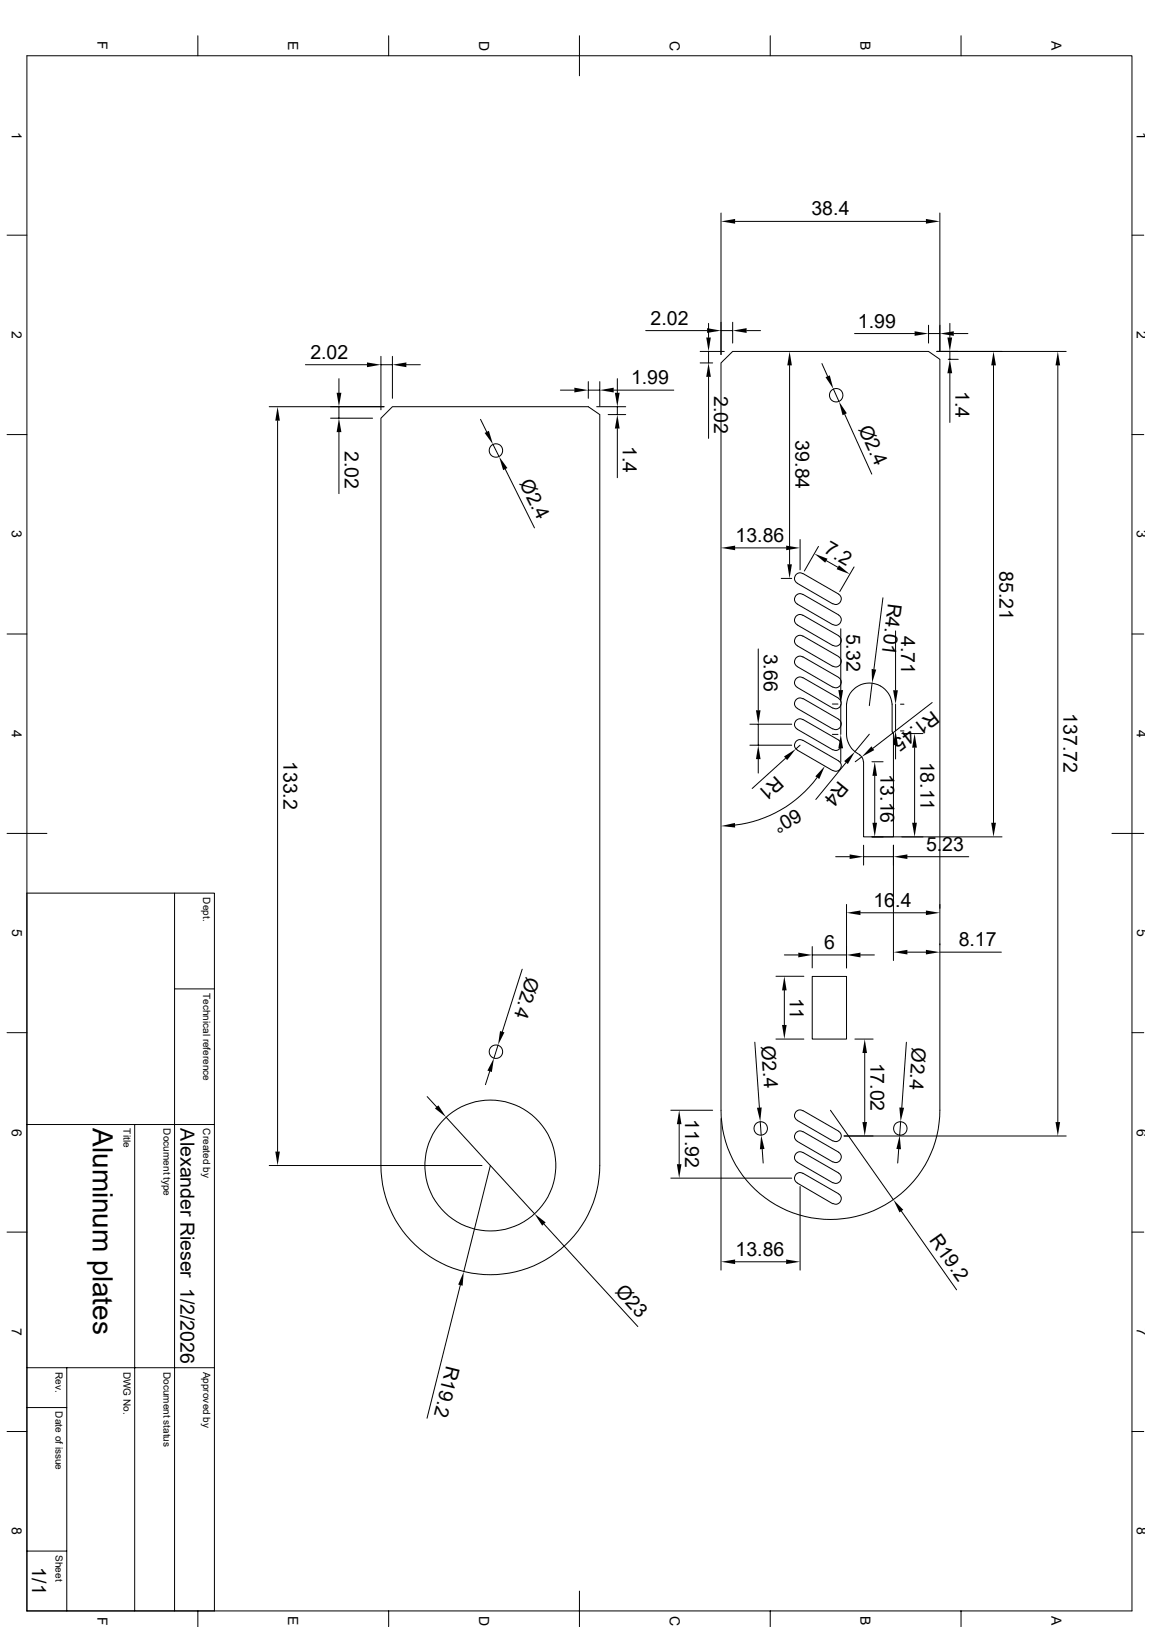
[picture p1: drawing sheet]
<svg xmlns="http://www.w3.org/2000/svg" width="297mm" height="420mm" viewBox="0 0 297 420" stroke-linecap="round" stroke-linejoin="round" font-family="sans-serif">
<g fill="none" stroke="#000" stroke-width=".26">
<path d="M6.9 14.4h285.2v401.4h-285.2zM51.1 9.2v5.2M100.3 9.2v5.2M149.5 9.2v10.4M198.8 9.2v5.2M248 9.2v5.2M186.1 55v36.5M189.7 57.1h49.2M242.5 55v35.6M1.8 60.7h5.1M292.1 60.7h3M78.8 94.1h15.9"/>
<path d="M87.5 97.7v3.7M98.3 92v13.8M98.3 94.1h3M101.3 92v10.8M104.9 94.1h3.6M151.8 98.5v4.3M154.8 98.5v6.4M159.3 97.7v3.7M166.6 85.3h15.9M180.7 90.7h6.2M180.7 93.7h3.2M182.8 83.5v3.6"/>
<path d="M182.8 90.7v3M182.8 97.3v15.9M186.1 85.3h3M186.1 93.7l3-3h50.5l2.9 2.1v193.8a28.2 28.2 0 0 1-28.2 28.2 28.2 28.2 0 0 1-28.2-28.2zM189.1 83.2v5.4M192.7 85.3h3.6M203.8 94.3v51.4M212.1 93.9l1.5 3.3M220.5 86.1h15.5M239.6 83.9v4.7M239.6 86.1h2.9M241.8 90.7h33.3"/>
<path d="M244.7 92.8h2.6M245.1 83.5v3.6M245.1 90.7v2.1M245.1 96.4v12.7M246.1 86.1h3.7M256.4 94.3v118.1M273 94.3v195.3M1.8 112.2h5.1M69.5 105h29.6M71.6 108.6v188.7M85.3 107.9h10.8M87.5 105v2.9"/>
<path d="M87.5 111.5v15.9M98.3 107.9l3-2.9h50.5l3 2v193.9a28.2 28.2 0 0 1-28.3 28.2 28.2 28.2 0 0 1-28.2-28.2zM124 108.2l1.6 3.3M127.2 114.7l1.6 3.2M144.6 100.7h3.6M151.8 100.7h3M154 105h7.5M156.9 107h4.6M158.4 100.7h15.5M159.3 105v2M159.3 110.6v12.7M215.1 100.4l1.4 3.2"/>
<path d="M218 106.9l7 15.5M292.1 112.2h3M130.4 121.1l7.5 15.2M206.5 139.3v7.8M189.7 141.4h13.2M201.6 149.3h2.7M205.7 150.5a1.44 1.44 0 0 1-.5-1.9 1.44 1.44 0 0 1 2-.6l9.2 5.4a1.42 1.42 0 0 1 .5 1.9 1.42 1.42 0 0 1-2 .5M205.7 150.6l9.2 5.3M207.2 153.5a1.42 1.42 0 0 0-2 .5 1.42 1.42 0 0 0 .5 1.9l9.2 5.3M207.2 158.8a1.42 1.42 0 0 0-2 .5 1.42 1.42 0 0 0 .5 2M207.2 153.4l9.2 5.3M207.2 158.8l9.2 5.3"/>
<path d="M211.2 141.1l-3.6 6.3M213.2 144.7l3 1.7M216.4 158.8a1.42 1.42 0 0 1 .5 1.9 1.42 1.42 0 0 1-2 .5M220.4 146.3l-3.7 6.4M227.8 154.3l-2.3 18.5M1.8 163.7h5.1M195.7 167.5v15.8M205.7 172.1l9.2 5.3M205.7 177.5l9.2 5.3M205.7 161.3l9.2 5.3M207.2 169.6a1.42 1.42 0 0 0-2 .5 1.42 1.42 0 0 0 .5 1.9M207.2 175a1.42 1.42 0 0 0-2 .5 1.42 1.42 0 0 0 .5 1.9"/>
<path d="M207.2 169.5l9.2 5.3M207.2 174.9l9.2 5.3M214.9 172a1.42 1.42 0 0 0 2-.5 1.42 1.42 0 0 0-.5-2l-9.2-5.3a1.44 1.44 0 0 0-2 .5 1.44 1.44 0 0 0 .5 2l9.2 5.3M216.4 174.9a1.42 1.42 0 0 1 .5 1.9 1.42 1.42 0 0 1-2 .5M216.4 164.1a1.42 1.42 0 0 1 .5 2 1.42 1.42 0 0 1-2 .5M217 162.3v15.8M225 176.3l-.7 5.9M231.1 162.9v15.3M292.1 163.7h3M193.5 192.4h10.8M193.5 186.9h10.8M195.7 186.9v5.5"/>
<path d="M195.7 196v3.6M202.7 195.7l-8.6 7.8M205.7 193.6l9.2 5.3M205.7 182.9l9.2 5.3M206.5 192.4l-1.1 .9M207.2 191.1a1.42 1.42 0 0 0-2 .5 1.42 1.42 0 0 0 .5 2M207.2 180.4a1.42 1.42 0 0 0-2 .5 1.42 1.42 0 0 0 .5 1.9M207.2 191.1l9.2 5.3M207.2 180.3l9.2 5.3M214.8 189.6h1.4M214.8 181.7h1.4M214.9 193.5a1.42 1.42 0 0 0 2-.5 1.42 1.42 0 0 0-.5-1.9l-9.2-5.4a1.44 1.44 0 0 0-2 .6 1.44 1.44 0 0 0 .5 1.9l9.2 5.3"/>
<path d="M216.4 196.4a1.42 1.42 0 0 1 .5 2 1.42 1.42 0 0 1-2 .5M216.4 180.3a1.42 1.42 0 0 1 .5 1.9 1.42 1.42 0 0 1-2 .6M216.4 185.7a1.42 1.42 0 0 1 .5 1.9 1.42 1.42 0 0 1-2 .5M217 181.7v7.9M217 193.2v3.6M218.3 196.8l-7.8 9.6M218.4 181.8a5.9 5.9 0 0 1 5.9-5.5 5.9 5.9 0 0 1 5.9 5.5v6.9l.3 .7v26.6h-7.7v-19.3l-.3-1-.7-.8M218.4 181.7v7.9a6 6 0 0 0 3.5 5.3M222.4 195.4l-1.7 1.2M224.3 189.5l-3.7 4.6M225 196.6h2.9M231.1 181.8v6.9"/>
<path d="M231.1 192.3v3.6M232.4 188.7h.9M232.4 181.8h.9M232.7 189.4h5.5M236 193v19.4M240.5 181.4l-15.2 11.8M1.8 215.1h10.3M210.8 200.7a30.9 30.9 0 0 1-21.1 12.3M222.8 218.2v5.1M225 216h33.6M225.7 200.3v12.1M230.5 218.2v29.7"/>
<path d="M286.9 215.1h8.2M6.9 230.5h48.4v185.3M45 230.5v185.3M215.6 221.1h3.6M218.4 233.5v16.4M222 235.6h16.9M222.8 221.1h7.7M234.1 221.1h15.9M242.5 233.5v1M45 255.3h10.3M134.7 250.2l-5.1 16.1M200.2 252h7.2"/>
<path d="M202.4 246.5h3.6M202.4 255.7v8.9M209.6 252.1h8.8v16.1h-8.8zM209.6 244.3v5.6M209.6 246.5h8.8M222 246.5h3.6M234.1 245.8h4.8M242.5 243.6v.3M242.5 245.8h15.9M1.8 266.6h5.1M126.4 276.6l-1.1 3.4M128.5 269.7l-1 3.4"/>
<path d="M194.8 269l1.2 16.9M200.2 268.2h7.2M220.6 268.2h4.7M223.1 271.8v17.8M233.9 269l-1.2 16.9M292.1 266.6h3M6.9 290.3h48.4M34.8 290.3v125.5M110.2 283.1l2.4 2.6M115.1 288.4l22.8 24.9M173.1 286.6h10.8M175.3 290.2v10.3"/>
<path d="M186.1 288.8v39.1M196.2 289.5l.2 3.5M196.7 296.6l.2 3.6M207.2 286.7a1.42 1.42 0 0 0-2 .5 1.42 1.42 0 0 0 .5 2l9.2 5.3M207.2 297.5a1.42 1.42 0 0 0-2 .5 1.42 1.42 0 0 0 .5 2M207.2 292.1a1.42 1.42 0 0 0-2 .6 1.42 1.42 0 0 0 .5 1.9l9.2 5.3M207.2 286.7l9.2 5.3M207.2 297.5l9.2 5.3M207.2 292.1l9.2 5.3M214.3 286.6l16.2 23.1M216.4 292a1.42 1.42 0 0 1 .5 2 1.42 1.42 0 0 1-2 .5M216.4 297.4a1.42 1.42 0 0 1 .5 2 1.42 1.42 0 0 1-2 .5"/>
<path d="M217.8 293.2h57.3M231.9 296.6l-.3 3.6M232.4 289.5l-.2 3.5M1.8 318.1h5.1M69.5 300.9h54.9M126.5 300.9l-6.8 27.4M140.4 316l24.2 26.4M173.1 304.1h31.2M205.7 305.4a1.42 1.42 0 0 1-.5-2 1.42 1.42 0 0 1 2-.5l9.2 5.2a1.44 1.44 0 0 1 .5 2 1.44 1.44 0 0 1-2 .5M205.7 305.4l9.2 5.3M205.7 300l9.2 5.3M206.5 306.3v21.6"/>
<path d="M216.4 302.8a1.42 1.42 0 0 1 .5 2 1.42 1.42 0 0 1-2 .5M232.6 312.6l14.2 20.4M292.1 318.1h3M118.8 331.7l-8.6 34.4M189.7 325.7h13.2M6.9 353.1h48.4M17.2 353.1v62.7M1.8 369.5h5.1M6.9 363.3h10.3M292.1 369.5h3M6.9 400.4h10.3M51.1 415.8v4.1"/>
<path d="M100.3 415.8v4.1M149.5 410.7v9.2M198.8 415.8v4.1M248 415.8v4.1"/>
<circle cx="128" cy="116.3" r="1.74"/>
<circle cx="215.8" cy="102" r="1.74"/>
<circle cx="128" cy="271.5" r="1.74"/>
<circle cx="196.3" cy="291.3" r="1.74"/>
<circle cx="232.3" cy="291.3" r="1.74"/>
<circle cx="126.5" cy="300.9" r="16.9"/>
</g>
<g fill="#000">
<path d="M186.1 57.1l3.6-.6v1.2zM238.9 56.5l3.6 .6-3.6 .6zM94.7 93.6l3.6 .5-3.6 .7zM101.3 94.1l3.6-.5v1.2zM182.5 84.7l3.6 .6-3.6 .6zM182.2 87.1h1.2l-.6 3.6zM182.8 93.7l.6 3.6h-1.2zM189.1 85.3l3.6-.6v1.2zM203.8 90.7l.5 3.6h-1.1zM213 97.4l1.1-.5 1 3.5zM236 85.5l3.6 .6-3.6 .6zM244.5 87.1h1.2l-.6 3.6z"/>
<path d="M245.1 92.8l.6 3.6h-1.2zM242.5 86.1l3.6-.6v1.2zM256.4 90.7l.6 3.6h-1.2zM273 90.7l.6 3.6h-1.2zM71.6 105l.6 3.6h-1.2zM86.9 101.4h1.2l-.6 3.6zM87.5 107.9l.6 3.6h-1.2zM125.1 111.8l1.1-.6 1 3.5zM148.2 100.1l3.6 .6-3.6 .6zM154.8 100.7l3.6-.6v1.2zM158.7 101.4h1.2l-.6 3.6zM159.3 107l.6 3.6h-1.2z"/>
<path d="M216.5 103.6l2 3.1-1.1 .5zM128.8 117.9l2.1 2.9-1.1 .6zM186.1 141.4l3.6-.6v1.2zM202.9 140.8l3.6 .6-3.6 .6zM203.2 145.7h1.1l-.5 3.6zM210.1 142.9l3.4 1.3-.6 1zM216.5 145.9l2.8 2.3-3.4-1.3zM216.3 178.1h1.3l-.6 3.6zM224.9 172.7l1.2 .1-1.1 3.5zM230.5 178.2h1.2l-.6 3.6zM195.7 192.4l.6 3.6h-1.2zM195.1 183.3h1.2l-.6 3.6z"/>
<path d="M202.3 195.3l3.1-2-2.3 2.9zM217 189.6l.6 3.6h-1.3zM217.8 196.5l2.8-2.4-1.8 3.1zM224.9 192.7l.7 .9-3.2 1.8zM231.1 188.7l.6 3.6h-1.2zM236 189.4l.6 3.6h-1.2zM186.1 213.2l3.6-.8v1.2zM212.9 197.7l-1.5 3.4-1-.7zM225.1 212.4h1.2l-.6 3.6zM225.7 196.6l.6 3.7h-1.2zM235.4 212.4h1.2l-.6 3.6zM255.8 212.4h1.2l-.6 3.6z"/>
<path d="M219.2 220.6l3.6 .5-3.6 .6zM218.4 235.6l3.6-.6v1.2zM230.5 221.1l3.6-.5v1.1zM238.9 235l3.6 .6-3.6 .6zM202.4 252l.6 3.7h-1.2zM206 245.9l3.6 .6-3.6 .6zM218.4 246.5l3.6-.6v1.2zM230.5 245.8l3.6-.6v1.2zM238.9 245.2l3.6 .6-3.6 .6zM127.5 273.1l-.6 3.6-1.1-.3zM129 266.1l1.2 .4-1.7 3.2zM201.8 264.6h1.2l-.6 3.6z"/>
<path d="M223.1 268.2l.6 3.6h-1.2zM71 297.3h1.2l-.6 3.6zM112.2 286.1l.9-.8 2 3.1zM175.3 286.6l.6 3.6h-1.2zM195.3 286l1.3-.1-.4 3.6zM196.4 293l.9 3.6-1.2 .1zM222.5 289.6h1.2l-.6 3.6zM232.2 293l.3 3.7-1.2-.1zM232.1 285.9l1.2 .1-.9 3.5zM272.4 289.6h1.2l-.6 3.6zM137.9 313.3l2.9 2.3-.9 .8zM174.7 300.5h1.2l-.6 3.6z"/>
<path d="M230.5 309.7l2.6 2.6-1 .7zM119.7 328.3l-.3 3.6-1.2-.3zM186.1 325.7l3.6-.6v1.2zM202.9 325.1l3.6 .6-3.6 .6z"/>
</g>
<text font-size="7.2" x="23.9" y="291.3" transform="rotate(90 23.9 291.3)">Aluminum plates</text>
<g font-size="5">
<text x="209.4" y="55.6">38.4</text>
<text x="167.9" y="83.8">2.02</text>
<text x="221.4" y="84.6">1.99</text>
<text x="80.1" y="92.7">2.02</text>
<text x="162.9" y="99.2">1.99</text>
<text x="246.5" y="100.9" transform="rotate(90 246.5 100.9)">1.4</text>
<text x="184.3" y="102.2" transform="rotate(90 184.3 102.2)">2.02</text>
<text x="205.3" y="113.7" transform="rotate(90 205.3 113.7)">39.84</text>
<text x="221.4" y="110.7" transform="rotate(66 221.4 110.7)">Ø2.4</text>
<text x="89" y="116.5" transform="rotate(90 89 116.5)">2.02</text>
<text x="160.7" y="115.1" transform="rotate(90 160.7 115.1)">1.4</text>
<text x="133.9" y="124.7" transform="rotate(63 133.9 124.7)">Ø2.4</text>
<text x="189.8" y="139.9">13.86</text>
<text x="212.4" y="142.6" transform="rotate(30 212.4 142.6)">7.2</text>
<text x="257.9" y="147.4" transform="rotate(90 257.9 147.4)">85.21</text>
<text x="229.2" y="155.5" transform="rotate(97 229.2 155.5)">R4.01</text>
<text x="218.4" y="163.6" transform="rotate(90 218.4 163.6)">5.32</text>
<text x="232.5" y="164.3" transform="rotate(90 232.5 164.3)">4.71</text>
<text x="197.1" y="168.7" transform="rotate(90 197.1 168.7)">3.66</text>
<text x="240.6" y="183.2" transform="rotate(142 240.6 183.2)">R1.45</text>
<text x="274.4" y="184.1" transform="rotate(90 274.4 184.1)">137.72</text>
<text x="73.2" y="196.5" transform="rotate(90 73.2 196.5)">133.2</text>
<text x="237.5" y="196.6" transform="rotate(90 237.5 196.6)">18.11</text>
<text x="200.2" y="199.9" transform="rotate(138 200.2 199.9)">R1</text>
<text x="216.5" y="201.4" transform="rotate(129 216.5 201.4)">R4</text>
<text x="227.2" y="199.9" transform="rotate(90 227.2 199.9)">13.16</text>
<text x="205.5" y="208.5" transform="rotate(150 205.5 208.5)">60°</text>
<text x="239" y="219.6">5.23</text>
<text x="225.4" y="234.1">16.4</text>
<text x="212.6" y="245">6</text>
<text x="247.4" y="244.3">8.17</text>
<text x="135.9" y="251.8" transform="rotate(108 135.9 251.8)">Ø2.4</text>
<text x="203.8" y="257.5" transform="rotate(90 203.8 257.5)">11</text>
<text x="196.4" y="270.1" transform="rotate(86 196.4 270.1)">Ø2.4</text>
<text x="224.7" y="274.3" transform="rotate(90 224.7 274.3)">17.02</text>
<text x="235.4" y="270.4" transform="rotate(94 235.4 270.4)">Ø2.4</text>
<text x="46.6" y="291.3" transform="rotate(90 46.6 291.3)">Alexander Rieser 1/2/2026</text>
<text x="176.8" y="288.9" transform="rotate(90 176.8 288.9)">11.92</text>
<text x="239.7" y="320.1" transform="rotate(55 239.7 320.1)">R19.2</text>
<text x="189.8" y="324.2">13.86</text>
<text x="158.5" y="333.5" transform="rotate(48 158.5 333.5)">Ø23</text>
<text x="115.2" y="352.3" transform="rotate(104 115.2 352.3)">R19.2</text>
<text x="8.3" y="404.6" transform="rotate(90 8.3 404.6)">1/1</text>
</g>
<g font-size="3.6">
<text x="25.1" y="10.7" transform="rotate(90 25.1 10.7)">F</text>
<text x="74.4" y="10.6" transform="rotate(90 74.4 10.6)">E</text>
<text x="123.6" y="10.5" transform="rotate(90 123.6 10.5)">D</text>
<text x="172.8" y="10.5" transform="rotate(90 172.8 10.5)">C</text>
<text x="222.1" y="10.6" transform="rotate(90 222.1 10.6)">B</text>
<text x="271.3" y="10.6" transform="rotate(90 271.3 10.6)">A</text>
<text x="3.1" y="34" transform="rotate(90 3.1 34)">1</text>
<text x="293.4" y="34" transform="rotate(90 293.4 34)">1</text>
<text x="3.1" y="85.4" transform="rotate(90 3.1 85.4)">2</text>
<text x="293.4" y="85.4" transform="rotate(90 293.4 85.4)">2</text>
<text x="3.1" y="136.9" transform="rotate(90 3.1 136.9)">3</text>
<text x="293.4" y="136.9" transform="rotate(90 293.4 136.9)">3</text>
<text x="3.1" y="188.4" transform="rotate(90 3.1 188.4)">4</text>
<text x="293.4" y="188.4" transform="rotate(90 293.4 188.4)">4</text>
<text x="3.1" y="239.9" transform="rotate(90 3.1 239.9)">5</text>
<text x="293.4" y="239.9" transform="rotate(90 293.4 239.9)">5</text>
<text x="3.1" y="291.3" transform="rotate(90 3.1 291.3)">6</text>
<text x="293.4" y="291.3" transform="rotate(90 293.4 291.3)">6</text>
<text x="3.1" y="342.8" transform="rotate(90 3.1 342.8)">7</text>
<text x="293.4" y="342.8" transform="rotate(90 293.4 342.8)">7</text>
<text x="3.1" y="394.3" transform="rotate(90 3.1 394.3)">8</text>
<text x="293.4" y="394.3" transform="rotate(90 293.4 394.3)">8</text>
<text x="25.1" y="417.3" transform="rotate(90 25.1 417.3)">F</text>
<text x="74.4" y="417.2" transform="rotate(90 74.4 417.2)">E</text>
<text x="123.6" y="417.1" transform="rotate(90 123.6 417.1)">D</text>
<text x="172.8" y="417.1" transform="rotate(90 172.8 417.1)">C</text>
<text x="222.1" y="417.2" transform="rotate(90 222.1 417.2)">B</text>
<text x="271.3" y="417.2" transform="rotate(90 271.3 417.2)">A</text>
</g>
<g font-size="2.6">
<text x="52.5" y="231.6" transform="rotate(90 52.5 231.6)">Dept.</text>
<text x="52.5" y="256.3" transform="rotate(90 52.5 256.3)">Technical reference</text>
<text x="31.9" y="291.3" transform="rotate(90 31.9 291.3)">Title</text>
<text x="42.2" y="291.3" transform="rotate(90 42.2 291.3)">Document type</text>
<text x="52.5" y="291.3" transform="rotate(90 52.5 291.3)">Created by</text>
<text x="14.4" y="354.1" transform="rotate(90 14.4 354.1)">Rev.</text>
<text x="31.9" y="354.1" transform="rotate(90 31.9 354.1)">DWG No.</text>
<text x="42.2" y="354.1" transform="rotate(90 42.2 354.1)">Document status</text>
<text x="52.5" y="354.1" transform="rotate(90 52.5 354.1)">Approved by</text>
<text x="14.4" y="364.4" transform="rotate(90 14.4 364.4)">Date of issue</text>
<text x="14.4" y="401.4" transform="rotate(90 14.4 401.4)">Sheet</text>
</g>
</svg>
